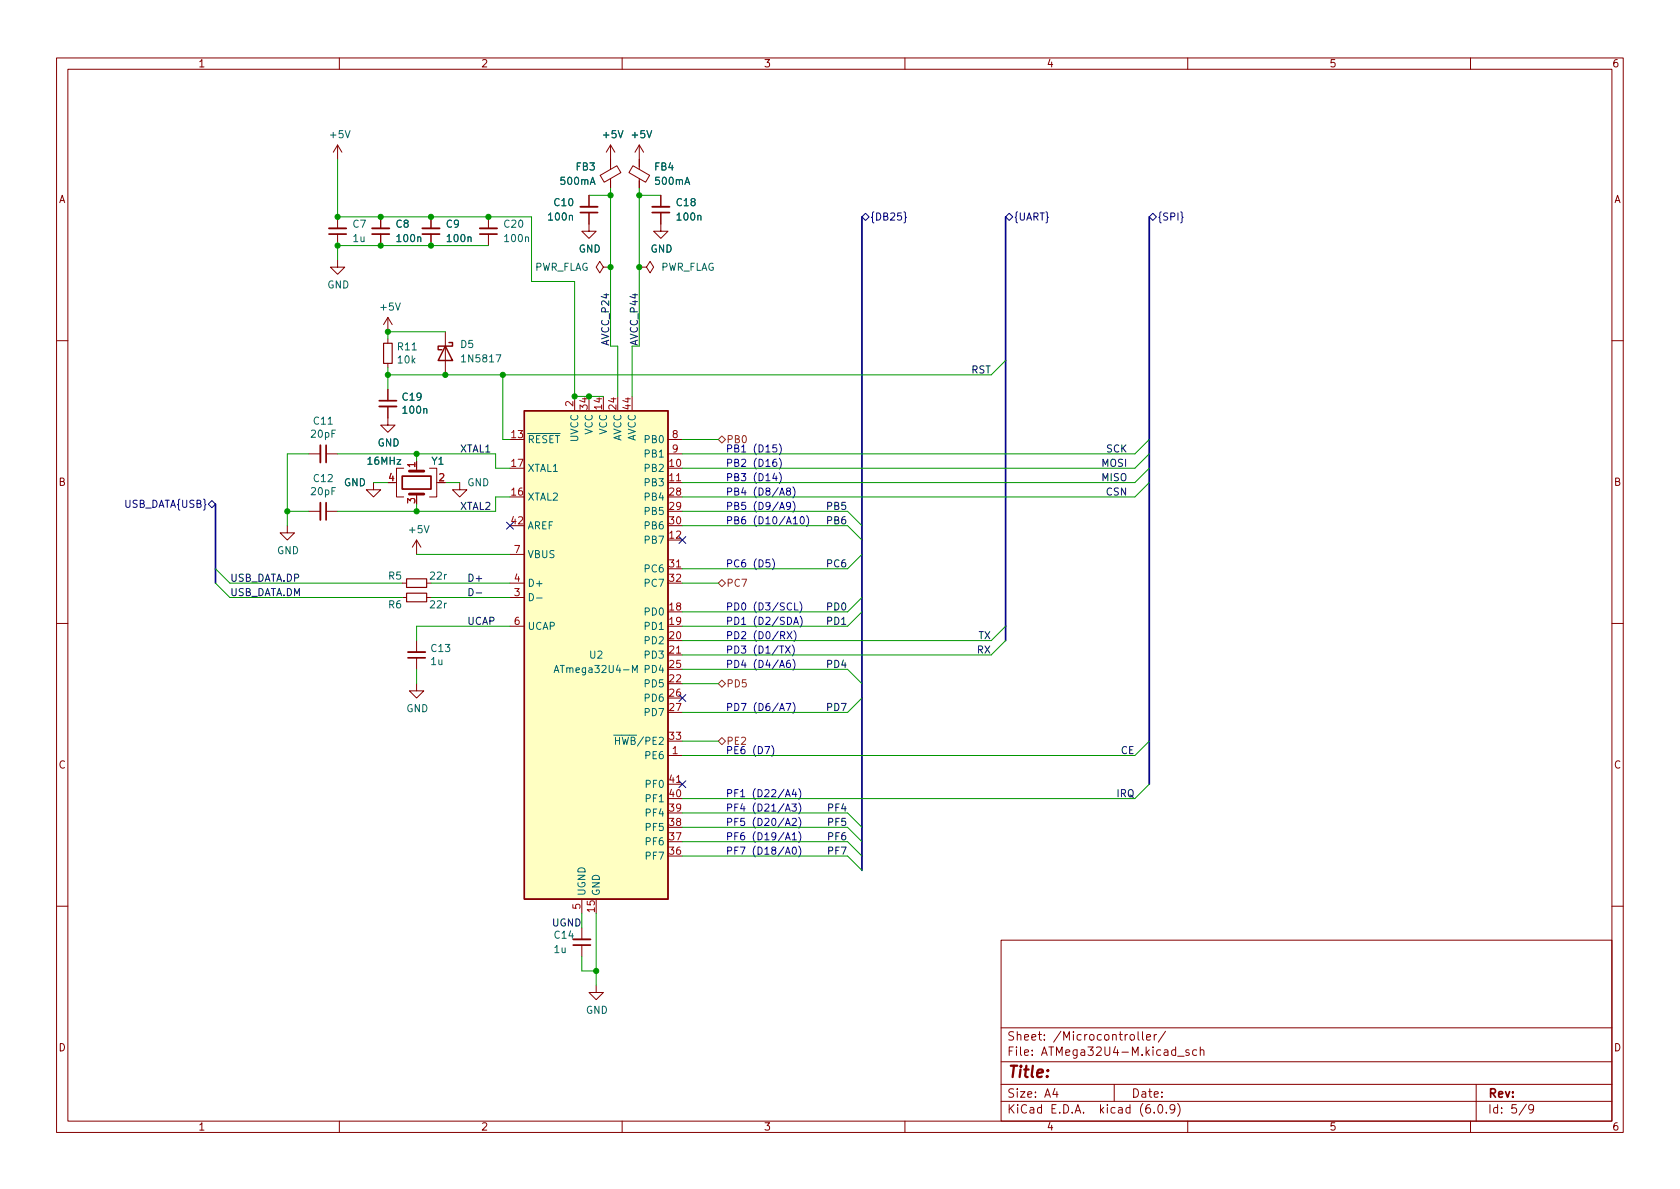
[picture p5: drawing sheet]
<svg xmlns="http://www.w3.org/2000/svg" width="297mm" height="210mm" viewBox="0 0 297 210" stroke-linecap="round" stroke-linejoin="round" font-family="sans-serif">
<g fill="none" stroke="#840000" stroke-width=".18">
<path d="M10 10.2h277v190.1h-277zM12 12.2h273v186.1h-273zM60 10.2v2M110 10.2v2M160 10.2v2M210 10.2v2M260 10.2v2M59.7 25.6v2.6M59.7 38.3v2.1M59.7 25.6l-.8 1.3M59.7 25.6l.8 1.3M67.3 38.3v2.1"/>
<path d="M76.2 38.3v2.1M86.4 38.3v2.1M104.1 37.6v3.3h1.3l-1.3 1.3-1.2-1.3h1.2M104.1 34.5v2.1M106.1 31l3-1.7 .7 1.2-3 1.7zM107.9 25.6l-.7 1.3M107.9 25.6v4.3M107.9 31.6v1.7M107.9 25.6l.8 1.3M111.9 29.3l3 1.7-.8 1.2-2.9-1.7zM113 25.6v4.3M113 31.6v1.7"/>
<path d="M113 25.6l-.7 1.3M113 25.6l.8 1.3M116.8 37.6v3.3h1.3l-1.3 1.3-1.2-1.3h1.2M116.8 34.5v2.1M59.7 46v1.2h1.3l-1.3 1.3-1.3-1.3h1.3M59.7 41.4v2M67.3 41.4v2M68.6 56.1v2.6M68.6 59.9v.8M68.6 56.1l-.8 1.3M68.6 56.1l.7 1.3M76.2 41.4v2"/>
<path d="M78.7 58.7v7.6M86.4 41.4v2M106.7 47.2l-.7-1-.6 1 .6 1.1 .7-1.1h1.2M107.9 47.2h.1M113 47.2h1.3l.6-1 .7 1-.7 1.1-.6-1.1M113 47.2h.1M10 60.2h2M68.6 71.9v3.3h1.2l-1.2 1.2-1.3-1.2h1.3M68.6 64.3v.7M68.6 68.8v2.1M101.6 70.1v2.5M118.1 77.7h2.5"/>
<path d="M285 60.2h2M50.8 93v1.2h1.3l-1.3 1.3-1.3-1.3h1.3M54.6 90.4h2M54.6 80.3h2M57.7 90.4h2M57.7 80.3h2M66 85.3v1.3h1.3l-1.3 1.3-1.2-1.3h1.2M71.4 82.8h-1.3v5.1h1.3M73.7 82.8v.5M73.7 87.4v.5M73.7 95.5v2.5M73.7 95.5l-.8 1.3"/>
<path d="M73.7 95.5l.7 1.3M75.9 82.8h1.3v5.1h-1.3M81.3 85.3v1.3h1.2l-1.2 1.3-1.3-1.3h1.3M90.2 98h2.5M118.1 80.3h2.5M118.1 85.3h2.5M10 110.2h2M71.1 105.7h.8M71.1 103.1h.8M73.7 113.3v2M73.7 116.3v2.1M75.4 105.7h.8"/>
<path d="M75.4 103.1h.8M90.2 105.7h2.5M90.2 103.1h2.5M90.2 110.7h2.5M118.1 115.8h2.5M118.1 100.6h2.5M285 110.2h2M73.7 120.9v1.3h1.2l-1.2 1.2-1.3-1.2h1.3M118.1 133.6h2.5M118.1 138.7h2.5M102.9 159v2.5M10 160.2h2"/>
<path d="M102.9 164.1v2M102.9 167.1v2.1M105.4 174.2v1.3h1.3l-1.3 1.3-1.3-1.3h1.3M177 166.3h108v32h-108zM285 160.2h2M60 198.3v2M110 198.3v2M160 198.3v2M177 194.8h108M177 191.8h108M177 187.8h108M177 181.8h108"/>
<path d="M186.5 192.5l-.4 1h1M186.9 193v1M197 191.8v3M199.9 183l.4-.1 .3 .3v.4l-.3 .3h-.4l-.1-.3v-.4zM201.2 182.4v1.3l.2 .2M202 182.4v1.3l.2 .2M202.7 183.4l.7-.1v-.3l-.5-.1-.2 .2 .1 .8h.6M204.1 196.7v.1M204.1 182.9v1M204.5 182.9l-.3 .1-.1 .2M204.9 195.4l.2-.1a.81 .81 0 0 1 .6 .7 .81 .81 0 0 1-.3 .8h-.2a.81 .81 0 0 1-.6-.6 .81 .81 0 0 1 .3-.8zM206.1 182.4l-1.3 1.9"/>
<path d="M206.2 196.7v.1M207.7 196l-.3 .3h-.3l-.2-.3 .1-.6 .4-.1 .2 .2a.99 .99 0 0 1-.3 1.3h-.3M208.2 195.1a1.72 1.72 0 0 1 0 2.3M208.2 186.8h1.2M210 198.3v2M210.2 185.7l-.3-.1-.3 .2 .1 .3 .5 .1v.4h-.6M211.6 185.7l-.5-.1-.2 .3v.4l.1 .3h.6M212.2 185.8l.2-.2 .4 .1 .1 .9M212.2 185.1v1.5M260 198.3v2M261 191.8v6.5M269.9 195.3l-1.3 1.9"/>
<path d="M271.2 196l-.3 .3h-.3l-.3-.3 .1-.6 .5-.1 .2 .2a.99 .99 0 0 1-.4 1.3h-.3"/>
</g>
<path d="M102.6 36.6h3.1M115.3 36.6h3.1M58.2 40.4h3M65.8 40.4h3M74.7 40.4h3M84.8 40.4h3.1M56.6 78.7v3.1M67.1 71.9h3M56.6 88.9v3M72.1 115.3h3.1M101.3 166.1h3.1" fill="none" stroke="#840000" stroke-width=".33"/>
<path d="M102.6 37.6h3.1M115.3 37.6h3.1M58.2 41.4h3M65.8 41.4h3M74.7 41.4h3M84.8 41.4h3.1M57.7 78.7v3.1M67.1 70.9h3M57.7 88.9v3M71.1 84.2h5.1v2.3h-5.1zM72.1 116.3h3.1M101.3 167.1h3.1" fill="none" stroke="#840000" stroke-width=".3"/>
<path d="M67.8 60.7h1.5v3.6h-1.5zM71.9 104.9h3.5v1.5h-3.5zM71.9 102.4h3.5v1.5h-3.5z" fill="none" stroke="#840000" stroke-width=".2"/>
<path d="M72.4 83.3h2.5M72.4 87.4h2.5" fill="none" stroke="#840000" stroke-width=".51"/>
<path d="M92.7 72.6h25.4v86.4h-25.4z" fill="#ffffc2" stroke="#ffffc2" stroke-width=".18"/>
<path d="M78.7 61.2l1.3 2.5h-2.5zM79.4 60.6h.6v.6h-2.5v.6h.6M92.7 72.6h25.4v86.4h-25.4z" fill="none" stroke="#840000" stroke-width=".25"/>
<path d="M93.6 105a.64 .64 0 0 1 .7 .6 .64 .64 0 0 1-.7 .6zM94.9 105.7h.9M98 118.9l.4-1.2 .4 1.2M98.1 118.6h.6M111.8 118.9v-1.2l.4 .9 .5-.9v1.2" fill="none" stroke="#006464" stroke-width=".18"/>
<path d="M127 77.7l.6-.6 .7 .6-.7 .7zM127 103.1l.6-.6 .7 .6-.7 .7zM127.6 120.3l.7 .6-.7 .6-.6-.6zM127.6 130.4l.7 .7-.7 .6-.6-.6z" fill="none" stroke="#725600" stroke-width=".18"/>
<g fill="none" stroke="#000084" stroke-width=".18">
<path d="M152.4 38.3l.6-.6 .7 .6-.7 .7zM159.8 37.5l.3 .2v.6l.2 .1-.2 .2v.6l-.3 .2M177.8 38.3l.6-.6 .7 .6-.7 .7zM203.2 38.3l.6-.6 .7 .6-.7 .7zM208.8 37.5l.2 .2v.6l.2 .1-.2 .2v.6l-.2 .2M36.8 89.1l.7-.6 .6 .6-.6 .7zM89.6 92.3l1.2 1.3M90.8 92.3l-1.2 1.3M120 94.9l1.3 1.2M121.3 94.9l-1.3 1.2M120 122.8l1.3 1.2M120 138.1l1.3 1.2"/>
<path d="M121.3 122.8l-1.3 1.2M121.3 138.1l-1.3 1.2"/>
</g>
<path d="M82.9 104.1a.64 .64 0 0 1 .8 .6 .64 .64 0 0 1-.8 .6zM84.2 104.9h1" fill="none" stroke="#0f0f0f" stroke-width=".18"/>
<g fill="none" stroke="#0000c2" stroke-width=".18">
<path d="M137.3 78.7h-.6l-.1 .6 .2-.1h.4l.2 .2-.1 .4-.2 .1-.5-.1M137.8 78.5a1.46 1.46 0 0 1 0 1.9M136.1 99h-.6l-.1 .6 .2-.1h.4l.1 .2v.4l-.2 .2-.5-.2M136.6 98.8a1.46 1.46 0 0 1 0 1.9M136.9 83.7l-.3 .9h.8M137.2 81.2l-.3 .1a.86 .86 0 0 0 0 1.2l.4-.1 .1-.5-.3-.2h-.2l-.3 .2M137.2 84.2v.8M137.8 83.6a1.46 1.46 0 0 1 0 1.9M137.8 81a1.46 1.46 0 0 1 0 2M139.3 86.8l-.2-.2v-.2l.2-.1h.4l.1 .2-.1 .2-.5 .2-.1 .2v.2l.2 .3h.2l.3-.3-.1-.3-.2-.2M139.8 89.4l-.3 .2h-.2l-.2-.2 .1-.5 .3-.1 .2 .1a.84 .84 0 0 1-.3 1.2h-.2M140.2 86.1a1.46 1.46 0 0 1 0 1.9"/>
<path d="M140.2 88.6a1.46 1.46 0 0 1 0 2M140.3 92.6h.7M141.6 91.5l.2-.1a.68 .68 0 0 1 .4 .6 .68 .68 0 0 1-.4 .6l-.2-.1-.1-.3zM142.6 91.2a1.46 1.46 0 0 1 0 1.9M138.9 114.2l.8 1.3M139.2 111.7l.8 1.3M139.7 116.8h-.4a.86 .86 0 0 0 0 1.2l.4-.1 .1-.4-.3-.2h-.2l-.2 .2M139.7 114.2l-.8 1.3M140 111.7l-.8 1.3M140.1 114a1.46 1.46 0 0 1 0 2M140.2 116.6a1.46 1.46 0 0 1 0 1.9M140.3 110.4l.4-1.3 .5 1.3"/>
<path d="M140.4 111.5a1.46 1.46 0 0 1 0 1.9M140.4 110.1h.6M140.5 106.6v1.3h.6M141.4 106.4a1.46 1.46 0 0 1 0 2M141.5 109a1.46 1.46 0 0 1 0 1.9M135.2 132h.9l-.6 1.3M136.5 131.8a1.46 1.46 0 0 1 0 2M139 124.4h.8l-.5 1.3M140.2 124.2a1.46 1.46 0 0 1 0 1.9M140.4 139.6l-.3 .9h.8M141.2 139.4a1.46 1.46 0 0 1 0 2M138.9 140.9l.4-1.3 .4 1.3"/>
<path d="M138.9 148.5l.4-1.3 .4 1.3M138.9 143.4l.4-1.2 .4 1.2M138.9 146l.4-1.3 .4 1.3M138.9 151.1l.4-1.3 .4 1.3M139 140.5h.6M139 148.2h.6M139 143.1h.6M139 145.6h.6M139 150.7h.6M140 142.2h.8l-.4 .5 .3 .1v.5l-.1 .1-.6-.1M140.1 147.6l.3-.4v1.3M140.1 144.8l.5-.1 .2 .4-.8 .9h.8"/>
<path d="M140.1 148.5h.7M140.2 149.9l.2-.1a.68 .68 0 0 1 .4 .6 .68 .68 0 0 1-.4 .7l-.2-.2-.1-.3zM140.7 140.1v.8M141.2 147.1a1.46 1.46 0 0 1 0 1.9M141.2 142a1.46 1.46 0 0 1 0 1.9M141.2 144.5a1.46 1.46 0 0 1 0 2M141.2 149.6a1.46 1.46 0 0 1 0 1.9"/>
</g>
<path d="M152.4 38.3v115.6M177.8 38.3v75M203.2 38.3v100.4M38.1 89.1v14" fill="none" stroke="#000084" stroke-width=".3"/>
<g fill="none" stroke="#009600" stroke-width=".18">
<path d="M59.7 28.2v10.1h34.3v11.5h7.6v20.3h5.1M104.1 34.5h3.8M107.9 33.3v27.9h1.3v8.9M113 33.3v27.9M113 34.5h3.8M78.7 58.7h-10.1v1.2M86.4 43.4h-26.7v2.6M68.6 65v3.8M88.9 66.3v11.4h1.3M111.8 61.2v8.9M120.6 77.7h6.4M177.8 63.7l-2.5 2.6h-106.7"/>
<path d="M203.2 77.7l-2.5 2.6h-80.1M50.8 90.4h3.8M54.6 80.3h-3.8v12.7M59.7 80.3h27.9v2.5h2.6M66 85.3h2.6M73.7 80.3v1.2M73.7 89.1v1.3M73.7 98h16.5M78.7 85.3h2.6M90.2 87.9h-2.6v2.5h-27.9M120.6 90.4h29.3l2.5 2.6M120.6 93h29.3l2.5 2.5"/>
<path d="M152.4 98l-2.5 2.6h-29.3M203.2 82.8l-2.5 2.5h-80.1M203.2 85.3l-2.5 2.6h-80.1M203.2 80.3l-2.5 2.5h-80.1M38.1 100.6l2.5 2.5h30.5M38.1 103.1l2.5 2.6h30.5M73.7 118.4v2.5M76.2 103.1h14M76.2 105.7h14M90.2 110.7h-16.5v2.6M120.6 103.1h6.4M120.6 118.4h29.3l2.5 2.5"/>
<path d="M152.4 108.2l-2.5 2.5h-29.3M152.4 105.7l-2.5 2.5h-29.3M177.8 110.7l-2.5 2.6h-54.7M177.8 113.3l-2.5 2.5h-54.7M120.6 131.1h6.4M120.6 120.9h6.4M152.4 123.4l-2.5 2.6h-29.3M203.2 138.7l-2.5 2.5h-80.1M203.2 131.1l-2.5 2.5h-80.1M120.6 146.3h29.3l2.5 2.5M120.6 151.4h29.3l2.5 2.5M120.6 143.8h29.3l2.5 2.5"/>
<path d="M120.6 148.8h29.3l2.5 2.6M102.9 161.5v2.6M102.9 169.2v2.5h2.5M105.4 161.5v12.7"/>
</g>
<g fill="#009600" stroke="#009600" stroke-width=".18">
<circle cx="105.4" cy="171.7" r=".46"/>
<circle cx="67.3" cy="43.4" r=".46"/>
<circle cx="67.3" cy="38.3" r=".46"/>
<circle cx="59.7" cy="38.3" r=".46"/>
<circle cx="68.6" cy="58.7" r=".46"/>
<circle cx="59.7" cy="43.4" r=".46"/>
<circle cx="101.6" cy="70.1" r=".46"/>
<circle cx="50.8" cy="90.4" r=".46"/>
<circle cx="88.9" cy="66.3" r=".46"/>
<circle cx="68.6" cy="66.3" r=".46"/>
<circle cx="78.7" cy="66.3" r=".46"/>
<circle cx="104.1" cy="70.1" r=".46"/>
<circle cx="113" cy="47.2" r=".46"/>
<circle cx="107.9" cy="47.2" r=".46"/>
<circle cx="73.7" cy="90.4" r=".46"/>
<circle cx="73.7" cy="80.3" r=".46"/>
<circle cx="76.2" cy="43.4" r=".46"/>
<circle cx="76.2" cy="38.3" r=".46"/>
<circle cx="86.4" cy="38.3" r=".46"/>
<circle cx="107.9" cy="34.5" r=".46"/>
<circle cx="113" cy="34.5" r=".46"/>
</g>
<text font-size="2.8" fill="#840000" x="178" y="190.6">Title:</text>
<g font-size="2.1" fill="#840000">
<text x="178" y="184">Sheet: /Microcontroller/</text>
<text x="178" y="186.7">File: ATMega32U4-M.kicad_sch</text>
<text x="178" y="196.9">KiCad E.D.A. kicad (6.0.9)</text>
<text x="178" y="194.1">Size: A4</text>
<text x="200" y="194.1">Date:</text>
<text x="263" y="194.1">Rev:</text>
<text x="263" y="196.9">Id: 5/9</text>
</g>
<g font-size="1.8" fill="#840000">
<text x="35" y="11.9">1</text>
<text x="85" y="11.9">2</text>
<text x="135" y="11.9">3</text>
<text x="185" y="11.9">4</text>
<text x="235" y="11.9">5</text>
<text x="285" y="11.9">6</text>
<text x="10.3" y="35.9">A</text>
<text x="285.3" y="35.9">A</text>
<text x="10.3" y="85.9">B</text>
<text x="285.3" y="85.9">B</text>
<text x="10.3" y="135.9">C</text>
<text x="285.3" y="135.9">C</text>
<text x="10.3" y="185.9">D</text>
<text x="285.3" y="185.9">D</text>
<text x="35" y="199.9">1</text>
<text x="85" y="199.9">2</text>
<text x="135" y="199.9">3</text>
<text x="185" y="199.9">4</text>
<text x="235" y="199.9">5</text>
<text x="285" y="199.9">6</text>
</g>
<g font-size="1.8" fill="#006464">
<text x="58.5" y="24.4">+5V</text>
<text x="106.7" y="24.4">+5V</text>
<text x="111.8" y="24.4">+5V</text>
<text x="99.2" y="32.7">500mA</text>
<text x="101.9" y="30.1">FB3</text>
<text x="115.8" y="30.1">FB4</text>
<text x="116" y="32.7">500mA</text>
<text x="62.4" y="40.3">C7</text>
<text x="70" y="40.3">C8</text>
<text x="78.9" y="40.3">C9</text>
<text x="89.2" y="40.3">C20</text>
<text x="97.1" y="39">100n</text>
<text x="98.1" y="36.4">C10</text>
<text x="119.7" y="36.4">C18</text>
<text x="119.8" y="39">100n</text>
<text x="62.5" y="42.8">1u</text>
<text x="70.3" y="42.8">100n</text>
<text x="79.2" y="42.8">100n</text>
<text x="89.4" y="42.8">100n</text>
<text x="94.4" y="47.9">PWR_FLAG</text>
<text x="102.3" y="44.6">GND</text>
<text x="115" y="44.6">GND</text>
<text x="116.7" y="47.9">PWR_FLAG</text>
<text x="57.9" y="51">GND</text>
<text x="67.4" y="54.9">+5V</text>
<text x="70.4" y="61.9">R11</text>
<text x="70.4" y="64.3">10k</text>
<text x="81.5" y="61.5">D5</text>
<text x="82" y="64.1">1N5817</text>
<text x="71.2" y="70.8">C19</text>
<text x="55.1" y="77.4">20pF</text>
<text x="55.5" y="75.1">C11</text>
<text x="71.4" y="73.1">100n</text>
<text x="104.8" y="76.9" transform="rotate(-90 104.8 76.9)">VCC</text>
<text x="107.3" y="76.9" transform="rotate(-90 107.3 76.9)">VCC</text>
<text x="65.1" y="82.2">16MHz</text>
<text x="66.7" y="78.9">GND</text>
<text x="76.3" y="82.2">Y1</text>
<text x="93.2" y="78.4">~{RESET}</text>
<text x="93.2" y="83.4">XTAL1</text>
<text x="102.2" y="78.2" transform="rotate(-90 102.2 78.2)">UVCC</text>
<text x="109.9" y="78.2" transform="rotate(-90 109.9 78.2)">AVCC</text>
<text x="112.4" y="78.2" transform="rotate(-90 112.4 78.2)">AVCC</text>
<text x="114.2" y="83.4">PB2</text>
<text x="114.2" y="78.4">PB0</text>
<text x="114.2" y="80.9">PB1</text>
<text x="55.1" y="87.5">20pF</text>
<text x="55.5" y="85.2">C12</text>
<text x="60.8" y="86">GND</text>
<text x="82.6" y="86">GND</text>
<text x="93.2" y="88.5">XTAL2</text>
<text x="114.2" y="86">PB3</text>
<text x="114.2" y="88.5">PB4</text>
<text x="72.4" y="94.3">+5V</text>
<text x="93.2" y="93.6">AREF</text>
<text x="114.2" y="91.1">PB5</text>
<text x="114.2" y="93.6">PB6</text>
<text x="49" y="98">GND</text>
<text x="93.2" y="98.7">VBUS</text>
<text x="114.2" y="96.1">PB7</text>
<text x="114.2" y="101.2">PC6</text>
<text x="68.7" y="107.6">R6</text>
<text x="68.7" y="102.5">R5</text>
<text x="76.1" y="107.6">22r</text>
<text x="76.1" y="102.5">22r</text>
<text x="93.2" y="103.8">D+</text>
<text x="114.2" y="103.8">PC7</text>
<text x="93.2" y="111.4">UCAP</text>
<text x="114.2" y="108.8">PD0</text>
<text x="114.2" y="111.4">PD1</text>
<text x="114.2" y="113.9">PD2</text>
<text x="76.2" y="117.6">1u</text>
<text x="76.3" y="115.3">C13</text>
<text x="98.8" y="119">ATmega32U4-M</text>
<text x="104.3" y="116.5">U2</text>
<text x="114.2" y="116.5">PD3</text>
<text x="114.2" y="119">PD4</text>
<text x="71.8" y="125.9">GND</text>
<text x="114.2" y="121.5">PD5</text>
<text x="114.2" y="124.1">PD6</text>
<text x="108.2" y="131.7">~{HWB}/PE2</text>
<text x="114.2" y="126.6">PD7</text>
<text x="114.3" y="134.2">PE6</text>
<text x="114.4" y="141.9">PF1</text>
<text x="114.4" y="139.3">PF0</text>
<text x="114.4" y="149.5">PF6</text>
<text x="114.4" y="146.9">PF5</text>
<text x="114.4" y="144.4">PF4</text>
<text x="114.4" y="152">PF7</text>
<text x="103.5" y="158.5" transform="rotate(-90 103.5 158.5)">UGND</text>
<text x="106" y="158.5" transform="rotate(-90 106 158.5)">GND</text>
<text x="98.1" y="166">C14</text>
<text x="98" y="168.5">1u</text>
<text x="103.6" y="179.3">GND</text>
</g>
<g font-size="1.8" fill="#000084">
<text x="153.8" y="39">{DB25}</text>
<text x="179.2" y="39">{UART}</text>
<text x="204.6" y="39">{SPI}</text>
<text x="22" y="89.8">USB_DATA{USB}</text>
</g>
<g font-size="1.8" fill="#0f0f0f">
<text x="107.7" y="61.2" transform="rotate(-90 107.7 61.2)">AVCC_P24</text>
<text x="171.7" y="66">RST</text>
<text x="81.3" y="80">XTAL1</text>
<text x="194.9" y="82.5">MOSI</text>
<text x="195.7" y="80">SCK</text>
<text x="194.9" y="85.1">MISO</text>
<text x="195.7" y="87.6">CSN</text>
<text x="81.3" y="90.2">XTAL2</text>
<text x="146.4" y="90.2">PB5</text>
<text x="146.4" y="92.7">PB6</text>
<text x="146.4" y="100.3">PC6</text>
<text x="40.6" y="102.9">USB_DATA.DP</text>
<text x="40.6" y="105.4">USB_DATA.DM</text>
<text x="82.5" y="102.9">D+</text>
<text x="146.4" y="107.9">PD0</text>
<text x="82.5" y="110.5">UCAP</text>
<text x="146.4" y="110.5">PD1</text>
<text x="173" y="113">TX</text>
<text x="146.4" y="118.1">PD4</text>
<text x="172.8" y="115.6">RX</text>
<text x="146.4" y="125.7">PD7</text>
<text x="198.2" y="133.3">CE</text>
<text x="146.6" y="143.5">PF4</text>
<text x="197.5" y="141">IRQ</text>
<text x="146.6" y="146">PF5</text>
<text x="146.6" y="148.6">PF6</text>
<text x="146.6" y="151.1">PF7</text>
<text x="97.7" y="163.8">UGND</text>
</g>
<text font-size="1.8" fill="#009600" x="112.8" y="61.2" transform="rotate(-90 112.8 61.2)">AVCC_P44</text>
<g font-size="1.8" fill="#a90000">
<text x="101.3" y="71.9" transform="rotate(-90 101.3 71.9)">2</text>
<text x="90.5" y="77.5">13</text>
<text x="103.9" y="72.4" transform="rotate(-90 103.9 72.4)">34</text>
<text x="106.4" y="72.4" transform="rotate(-90 106.4 72.4)">14</text>
<text x="109" y="72.4" transform="rotate(-90 109 72.4)">24</text>
<text x="111.5" y="72.4" transform="rotate(-90 111.5 72.4)">44</text>
<text x="118.9" y="77.5">8</text>
<text x="73.4" y="82.7" transform="rotate(-90 73.4 82.7)">1</text>
<text x="90.5" y="82.5">17</text>
<text x="118.4" y="82.5">10</text>
<text x="118.9" y="80">9</text>
<text x="68.7" y="85.1">4</text>
<text x="73.4" y="89" transform="rotate(-90 73.4 89)">3</text>
<text x="77.6" y="85.1">2</text>
<text x="90.5" y="87.6">16</text>
<text x="118.4" y="85.1">11</text>
<text x="118.4" y="87.6">28</text>
<text x="90.5" y="92.7">42</text>
<text x="118.4" y="95.2">12</text>
<text x="118.4" y="90.2">29</text>
<text x="118.4" y="92.7">30</text>
<text x="90.9" y="97.8">7</text>
<text x="118.4" y="100.3">31</text>
<text x="90.9" y="105.4">3</text>
<text x="90.9" y="102.9">4</text>
<text x="118.4" y="107.9">18</text>
<text x="118.4" y="102.9">32</text>
<text x="90.9" y="110.5">6</text>
<text x="118.4" y="110.5">19</text>
<text x="118.4" y="113">20</text>
<text x="118.4" y="115.6">21</text>
<text x="118.4" y="118.1">25</text>
<text x="118.4" y="120.6">22</text>
<text x="118.4" y="123.2">26</text>
<text x="118.4" y="125.7">27</text>
<text x="118.4" y="130.8">33</text>
<text x="118.9" y="133.3">1</text>
<text x="118.4" y="143.5">39</text>
<text x="118.4" y="141">40</text>
<text x="118.4" y="138.4">41</text>
<text x="118.4" y="148.6">37</text>
<text x="118.4" y="146">38</text>
<text x="118.4" y="151.1">36</text>
<text x="102.6" y="160.8" transform="rotate(-90 102.6 160.8)">5</text>
<text x="105.2" y="161.3" transform="rotate(-90 105.2 161.3)">15</text>
</g>
<g font-size="1.8" fill="#0000c2">
<text x="128.3" y="80">PB1 (D15)</text>
<text x="128.3" y="82.5">PB2 (D16)</text>
<text x="128.3" y="85.1">PB3 (D14)</text>
<text x="128.3" y="87.6">PB4 (D8/A8)</text>
<text x="128.3" y="90.2">PB5 (D9/A9)</text>
<text x="128.3" y="92.7">PB6 (D10/A10)</text>
<text x="128.3" y="100.3">PC6 (D5)</text>
<text x="128.3" y="107.9">PD0 (D3/SCL)</text>
<text x="128.3" y="110.5">PD1 (D2/SDA)</text>
<text x="128.3" y="113">PD2 (D0/RX)</text>
<text x="128.3" y="118.1">PD4 (D4/A6)</text>
<text x="128.3" y="115.6">PD3 (D1/TX)</text>
<text x="128.3" y="125.7">PD7 (D6/A7)</text>
<text x="128.3" y="133.3">PE6 (D7)</text>
<text x="128.3" y="141">PF1 (D22/A4)</text>
<text x="128.3" y="143.5">PF4 (D21/A3)</text>
<text x="128.3" y="148.6">PF6 (D19/A1)</text>
<text x="128.3" y="146">PF5 (D20/A2)</text>
<text x="128.3" y="151.1">PF7 (D18/A0)</text>
</g>
<g font-size="1.8" fill="#725600">
<text x="128.4" y="78.4">PB0</text>
<text x="128.4" y="103.8">PC7</text>
<text x="128.4" y="121.5">PD5</text>
<text x="128.4" y="131.7">PE2</text>
</g>
</svg>
